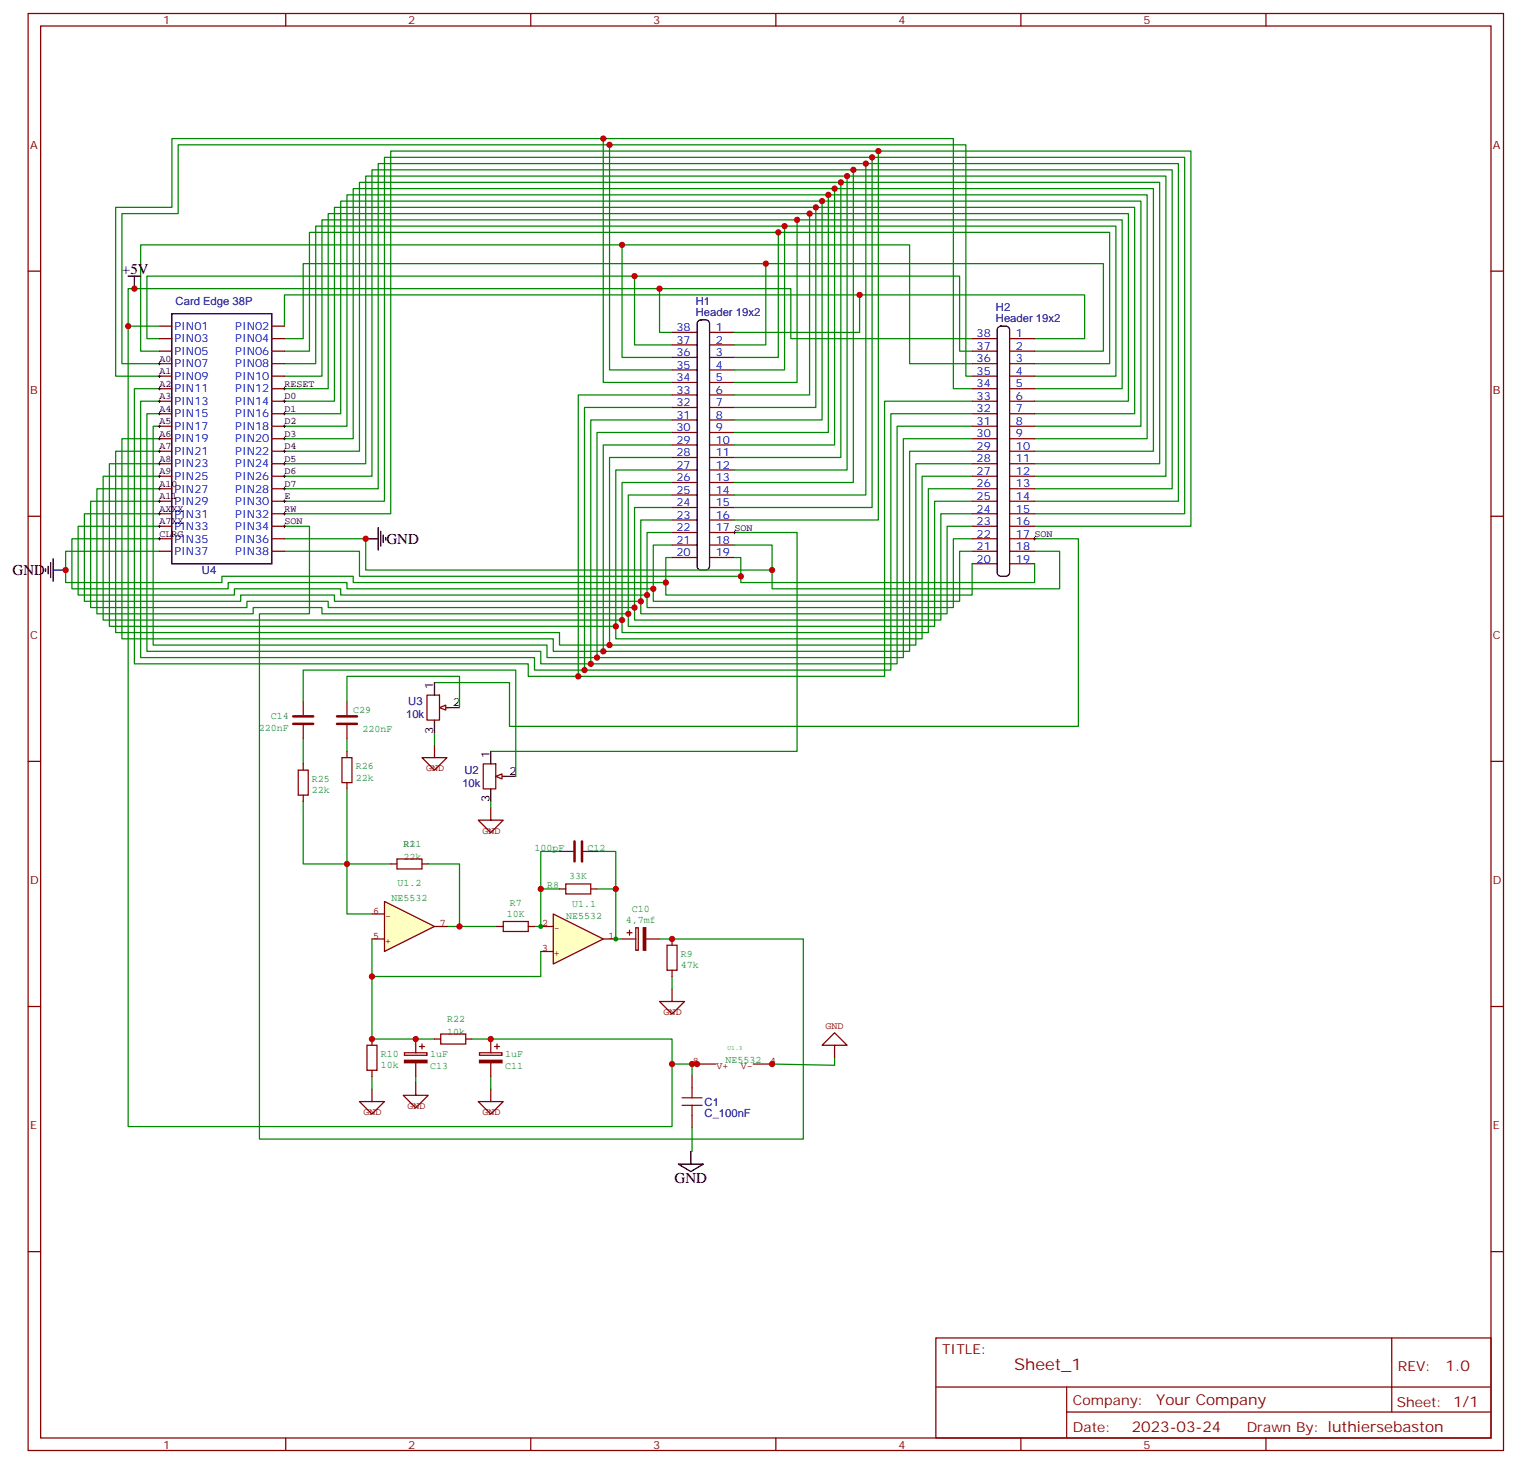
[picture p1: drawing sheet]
<svg xmlns="http://www.w3.org/2000/svg" width="428mm" height="413mm" viewBox="0 0 428 413" stroke-linecap="round" stroke-linejoin="round" font-family="sans-serif">
<g fill="none" stroke="#870000" stroke-width=".35">
<path d="M7.9 3.8h416.3v405.4h-416.3zM11.5 7.3h409.2v398.3h-409.2zM80.6 3.8v3.5M149.8 3.8v3.5M218.9 3.8v3.5M288 3.8v3.5M357.2 3.8v3.5M7.9 76.5h3.6M420.7 76.5h3.5M7.9 145.6h3.6M420.7 145.6h3.5M7.9 214.8h3.6"/>
<path d="M420.7 214.8h3.5M7.9 283.9h3.6M420.7 283.9h3.5M7.9 353.1h3.6M420.7 353.1h3.5M264.1 377.4h156.6v28.2h-156.6zM392.7 377.4v20.9M264.1 391.2h156.5M301 398.3h119.6M301 391.2v14.2M80.6 405.6v3.6M149.8 405.6v3.6"/>
<path d="M218.9 405.6v3.6M288 405.6v3.6M357.2 405.6v3.6"/>
</g>
<path d="M85.5 208.4v7.1M97.9 208.4v3.5M97.9 222.5v21.2h-12.4v-17.6M110.2 243.7h-12.3v14.1h7.1M120.8 243.7h8.8v17.6M157.9 240.2h-5.3v10.6M168.5 240.2h5.2v10.6M105 275.4v17.7h17.6M105 264.9v10.5h47.6v-7M117.3 303.7v1.7M138.5 303.7v3.5" fill="none" stroke="#008700" stroke-width=".35"/>
<g fill="none" stroke="#850000" stroke-width=".35">
<path d="M85.5 197.8v3.9M97.9 197.8v3.9M84.1 217.2h2.9v7.1h-2.9zM85.5 204.5v3.9M85.5 215.5v1.7M96.5 213.7h2.8v7.1h-2.8zM97.9 204.5v3.9M97.9 211.9v1.8M122.6 210.2v3.5h3.5l-3.5 3.5-3.5-3.5h3.5M85.5 224.3v1.8M97.9 220.8v1.7M138.5 227.8v3.6h3.5l-3.5 3.5-3.6-3.5h3.6"/>
<path d="M110.2 243.7h1.8M112 242.3h7.1v2.8h-7.1zM119.1 243.7h1.7M157.9 240.2h3.8M157.9 250.8h1.7M159.6 249.3h7.1v2.9h-7.1zM164.6 240.2h3.9M166.7 250.8h1.8M175.5 264.9h3.9M176.9 263.1h1.4M177.6 262.4v1.4M179.4 261.7h.7v6.3h-.7z"/>
<path d="M182.2 264.9h3.9M188.2 266.6h2.8v7.1h-2.8zM189.6 279v3.5h3.5l-3.5 3.5-3.5-3.5h3.5M189.6 264.9v1.7M189.6 273.7v1.7M103.5 294.9h2.9v7h-2.9zM105 293.1v1.8M114.1 297h6.4v.7h-6.4zM117.3 293.1v3.9M117.3 299.8v3.9M118.4 295.2h1.4M119.1 294.5v1.4"/>
<path d="M122.6 293.1h1.8M124.4 291.7h7v2.8h-7zM131.4 293.1h1.8M135.3 297h6.3v.7h-6.3zM138.5 293.1v3.9M138.5 299.8v3.9M139.5 295.2h1.4M140.2 294.5v1.4M105 307.2v3.5h3.5l-3.5 3.6-3.6-3.6h3.6M105 301.9v1.8M117.3 305.4v3.6h3.5l-3.5 3.5-3.5-3.5h3.5M138.5 307.2v3.5h3.5l-3.5 3.6-3.6-3.6h3.6"/>
</g>
<path d="M82.7 202.1h5.7M82.7 204.2h5.7M95.1 202.1h5.6M95.1 204.2h5.6M162.1 237.3v5.7M164.2 237.3v5.7" fill="none" stroke="#850000" stroke-width=".71"/>
<path d="M122.6 206.7v3.5M157.9 250.8h-5.3v10.5h-1.8M168.5 250.8h5.2v14.1h1.8M138.5 261.3h1.7M189.6 275.4v3.6M105 303.7v3.5" fill="none" stroke="#008500" stroke-width=".35"/>
<g fill="#850000" stroke="#850000" stroke-width=".35">
<path d="M114.1 299.1h6.4v.7h-6.4z"/>
<path d="M135.3 299.1h6.3v.7h-6.3z"/>
<path d="M181.5 261.7h.7v6.3h-.7z"/>
</g>
<path d="M156.1 257.8l14.1 7.1-14.1 7z" fill="#ffffc2" stroke="#850000" stroke-width=".35"/>
<path d="M142 259.9h7v2.8h-7zM140.2 261.3h1.8M149 261.3h1.8M152.6 261.3h3.5M152.6 268.4h3.5M170.2 264.9h3.5" fill="none" stroke="#850000" stroke-width=".35"/>
<path d="M126.1 261.3h12.4" fill="none" stroke="#008500" stroke-width=".35"/>
<path d="M108.5 254.3l14.1 7-14.1 7.1z" fill="#ffffc2" stroke="#850000" stroke-width=".35"/>
<path d="M105 257.8h3.5M105 264.9h3.5M122.6 261.3h3.5" fill="none" stroke="#850000" stroke-width=".35"/>
<g fill="none" stroke="#870000" stroke-width=".35">
<path d="M189.6 93.8h7.1M189.6 97.3h7.1M200.2 93.8h7.1M200.2 97.3h7.1M189.6 100.8h7.1M189.6 104.4h7.1M189.6 107.9h7.1M189.6 111.4h7.1M189.6 114.9h7.1M189.6 118.5h7.1M200.2 100.8h7.1M200.2 104.4h7.1"/>
<path d="M200.2 107.9h7.1M200.2 111.4h7.1M200.2 114.9h7.1M200.2 118.5h7.1M189.6 122h7.1M189.6 125.5h7.1M189.6 129h7.1M189.6 132.6h7.1M189.6 136.1h7.1M189.6 139.6h7.1M200.2 122h7.1M200.2 125.5h7.1"/>
<path d="M200.2 129h7.1M200.2 132.6h7.1M200.2 136.1h7.1M200.2 139.6h7.1M189.6 143.2h7.1M189.6 146.7h7.1M189.6 150.2h7.1M189.6 153.7h7.1M189.6 157.3h7.1M200.2 143.2h7.1M200.2 146.7h7.1M200.2 150.2h7.1"/>
<path d="M200.2 153.7h7.1M200.2 157.3h7.1M136.3 215.5h3.6v7h-3.6zM140.6 219h1.7"/>
</g>
<path d="M36.2 77.9h3.5M37.9 77.9v3.5M196.9 90.7l.3-.3a3.2 3.2 0 0 1 2.3-.1l.5 .4 .2 .6v68.4l-.5 .9a3.2 3.2 0 0 1-2.3 .1l-.5-.4-.2-.6v-68.4zM138.5 211.9v3.6M142 219h3.5M138.5 222.5v3.6" fill="none" stroke="#000" stroke-width=".35"/>
<g fill="none" stroke="#008700" stroke-width=".35">
<path d="M175.5 69.1v31.7h14.1M179 77.9v19.4h10.6M216.1 74.4h-130.6v21.1h-5.2M219.6 65.5v35.3h-12.3M221.4 63.8h-132.3v38.8h-8.8M45 95.5h-3.5v-17.6h229.3v21.2h3.5M45 99.1h-5.3v-30h216.9v33.5h17.7M80.3 99.1h7v-33.6h225.8v37.1h-21.2M186.1 81.4h-149.9v236.4h153.4v-24.7h-56.4M189.6 93.8h-3.5v-12.4h37v14.1h51.2M207.3 93.8h35.2v-10.6h63.5v12.3h-14.1M207.3 97.3h8.8v-22.9h95.2v24.7h-19.4"/>
<path d="M242.5 83.2h-162.2v8.8M207.3 104.4h14.1v-40.6h93.5v42.3h-23M207.3 107.9h17.6v-45.9h91.7v47.6h-24.7M207.3 111.4h21.1v-51.1h90v52.9h-26.5M207.3 114.9h22.9v-56.4h89.9v58.2h-28.2M207.3 118.5h24.7v-61.8h89.9v63.5h-30M207.3 122h26.4v-67h90v68.8h-31.8M207.3 125.5h28.2v-72.3h89.9v74.1h-33.5M207.3 129h29.9v-77.6h90v79.4h-35.3M207.3 132.6h31.7v-82.9h90v84.6h-37.1M207.3 136.1h33.5v-88.2h89.9v90h-38.8M207.3 139.6h37v-93.5h88.2v95.3h-40.6"/>
<path d="M80.3 148.4h7v24.7h-14.1v148.2h153.5v-56.4h-40.6M207.3 143.2h38.8v-98.8h88.2v100.5h-42.4M207.3 146.7h40.5v-104.1h88.2v105.8h-44.1M207.3 150.2h17.6v61.7h-86.4M291.9 152h12.4v52.9h-160.5v-12.4h-21.2"/>
</g>
<path d="M79.9 148.4h.7M80.3 148.1v.7M206.9 150.2h.7M207.3 149.9v.7M291.6 152h.7M291.9 151.6v.7" fill="none" stroke="#000" stroke-width=".28"/>
<path d="M139.9 219l1.7-.7v1.4z" fill="#f0f0f0" stroke="#870000" stroke-width=".35"/>
<path d="M122.6 192.5v3.6M126.1 199.6h3.5M122.6 203.1v3.6" fill="none" stroke="#000" stroke-width=".35"/>
<path d="M120.5 196.1h3.5v7h-3.5zM124.7 199.6h1.8" fill="none" stroke="#870000" stroke-width=".35"/>
<path d="M124 199.6l1.8-.7v1.4z" fill="#f0f0f0" stroke="#870000" stroke-width=".35"/>
<g fill="none" stroke="#008700" stroke-width=".35">
<path d="M170.2 39.1h-121.7v19.4h-15.9v47.6h12.4M172 40.9h-121.7v19.4h-15.9v42.3h10.6M230.2 58.5h-135.8v54.7h-14.1M232 56.7h-135.9v60h-15.8M233.7 55h-135.8v65.2h-17.6M235.5 53.2h-135.8v70.6h-19.4M237.2 51.4h-135.8v75.9h-21.1M239 49.7h-135.8v81.1h-22.9M240.8 47.9h-135.8v86.4h-24.7M244.3 46.1h-137.6v91.8h-26.4M246.1 44.4h-137.6v97h-28.2M247.8 42.6h-137.6v102.3h-29.9"/>
<path d="M224.9 62h-134.1v44.1h-10.5M228.4 60.3h-135.8v49.3h-12.3M36.2 92h8.8M45 113.2h-5.3v72.3h111.1v3.5h14.1M45 116.7h-3.5v67h111.1v3.6h14.1M45 109.6h-7.1v77.7h111.1v3.5h14.2M189.6 118.5h-22.9v68.8h86.4v-67.1h21.2M189.6 114.9h-24.7v74.1h86.5v-72.3h22.9M189.6 111.4h-26.4v79.4h86.4v-77.6h24.7M189.6 104.4h-17.6v-63.5h100.5v65.2h1.8M189.6 107.9h-19.4v-68.8h98.8v70.5h5.3M45 120.2h-1.8v61.8h111.1v3.5h14.2"/>
<path d="M45 123.8h-10.6v56.4h121.7v3.5h14.1M45 127.3h-12.4v51.1h125.3v3.6h14.1M45 130.8h-14.1v45.9h142.8M45 134.3h-15.9v40.6h146.4M45 137.9h-17.7v35.2h44.1v-1.7h19.4v1.7h86.5M189.6 139.6h-12.3v37.1h86.4v-35.3h10.6M189.6 136.1h-14.1v42.3h86.4v-40.5h12.4M189.6 132.6h-15.9v47.6h86.5v-45.9h14.1M189.6 129h-17.6v53h86.4v-51.2h15.9M189.6 125.5h-19.4v58.2h86.4v-56.4h17.7M189.6 122h-21.1v63.5h86.4v-61.7h19.4M45 141.4h-19.4v30h44.1v-1.8h22.9v1.8h86.4"/>
<path d="M45 144.9h-21.2v24.7h44.1v-1.7h26.5v1.7h86.4M45 148.4h-23v19.5h44.1v-1.8h30v1.8h86.5M45 152h-24.7v14.1h44.1v-1.8h33.5v1.8h86.4M45 155.5h-26.5v8.8h44.1v-1.7h37.1v1.7h88.2M80.3 155.5h21.1v7.1h107.6M80.3 152h22.9v8.8h114.6M189.6 157.3h-1.7v10.6h86.4v-8.9M189.6 153.7h-5.3v15.9h86.5v-14.1h3.5M189.6 150.2h-7v21.2h86.4v-19.4h5.3M189.6 146.7h-8.8v26.4h86.4v-24.7h7.1M189.6 143.2h-10.6v31.7h86.5v-30h8.8M207.3 153.7h10.5v12.4h81.2v-10.6h-7.1"/>
<path d="M207.3 157.3h1.7v7h82.9v-5.3M85.5 197.8v-8.8h60v30M97.9 197.8v-7h31.7v8.8M138.5 226.1v1.7M195.3 318.1v6.7h-.4M195.3 300.1v3.2M196.7 300.1v.4M217.8 300.1v.4"/>
</g>
<g fill="none" stroke="#000" stroke-width=".35">
<path d="M48.5 88.5h28.2v70.5h-28.2zM281.6 92.4l.2-.2a3.2 3.2 0 0 1 2.3-.1l.6 .3 .2 .7v68.4l-.5 .9a3.2 3.2 0 0 1-2.3 .1l-.6-.4-.2-.6v-68.4zM13.6 159.7v2.2M14.3 158.7v4.2M15 157.6v6.4M103.2 152h3.5M106.7 148.8v6.4M107.4 149.9v4.2M108.1 150.9v2.1M108.8 151.6v.7M12.9 160.4v.7M15 160.8h3.5"/>
<path d="M191.4 328.4h7l-3.5 2.1zM194.9 324.8v3.6"/>
</g>
<g fill="none" stroke="#870000" stroke-width=".35">
<path d="M45 99.1h3.5M45 95.5h3.5M45 92h3.5M76.7 99.1h3.6M76.7 95.5h3.6M76.7 92h3.6M274.3 99.1h7M274.3 95.5h7M284.9 99.1h7M284.9 95.5h7M45 116.7h3.5M45 113.2h3.5"/>
<path d="M45 109.6h3.5M45 102.6h3.5M45 106.1h3.5M76.7 116.7h3.6M76.7 113.2h3.6M76.7 109.6h3.6M76.7 102.6h3.6M76.7 106.1h3.6M274.3 116.7h7M274.3 113.2h7M274.3 109.6h7M274.3 102.6h7"/>
<path d="M274.3 106.1h7M284.9 116.7h7M284.9 113.2h7M284.9 109.6h7M284.9 102.6h7M284.9 106.1h7M45 134.3h3.5M45 130.8h3.5M45 127.3h3.5M45 123.8h3.5M45 120.2h3.5M45 137.9h3.5"/>
<path d="M76.7 134.3h3.6M76.7 130.8h3.6M76.7 127.3h3.6M76.7 123.8h3.6M76.7 120.2h3.6M76.7 137.9h3.6M274.3 134.3h7M274.3 130.8h7M274.3 127.3h7M274.3 123.8h7M274.3 120.2h7M274.3 137.9h7"/>
<path d="M284.9 134.3h7M284.9 130.8h7M284.9 127.3h7M284.9 123.8h7M284.9 120.2h7M284.9 137.9h7M45 152h3.5M45 148.4h3.5M45 144.9h3.5M45 141.4h3.5M45 155.5h3.5M76.7 152h3.6"/>
<path d="M76.7 148.4h3.6M76.7 144.9h3.6M76.7 141.4h3.6M76.7 155.5h3.6M274.3 152h7M274.3 148.4h7M274.3 144.9h7M274.3 141.4h7M274.3 155.5h7M274.3 159h7M284.9 152h7M284.9 148.4h7"/>
<path d="M284.9 144.9h7M284.9 141.4h7M284.9 155.5h7M284.9 159h7M195.3 303.3v3.5M195.3 314.6v3.5"/>
</g>
<g fill="none" stroke="#000" stroke-width=".28">
<path d="M44.6 109.6h.7M44.6 113.2h.7M44.6 116.7h.7M44.6 102.6h.7M44.6 106.1h.7M45 102.2v.7M45 105.8v.7M45 109.3v.7M45 112.8v.7M45 116.3v.8M45 119.9v.7M79.9 109.6h.7"/>
<path d="M79.9 113.2h.7M79.9 116.7h.7M80.3 109.3v.7M80.3 112.8v.7M80.3 116.3v.8M80.3 119.9v.7M44.6 120.2h.7M44.6 123.8h.7M44.6 127.3h.7M44.6 130.8h.7M44.6 134.3h.7M44.6 137.9h.7"/>
<path d="M45 123.4v.7M45 126.9v.7M45 130.5v.7M45 134v.7M45 137.5v.7M79.9 120.2h.7M79.9 123.8h.7M79.9 127.3h.7M79.9 130.8h.7M79.9 134.3h.7M79.9 137.9h.7M80.3 123.4v.7"/>
<path d="M80.3 126.9v.7M80.3 130.5v.7M80.3 134v.7M80.3 137.5v.7M44.6 144.9h.7M44.6 141.4h.7M44.6 148.4h.7M44.6 152h.7M45 141v.7M45 144.6v.7M45 148.1v.7M45 151.6v.7"/>
<path d="M79.9 144.9h.7M79.9 141.4h.7M80.3 141v.7M80.3 144.6v.7"/>
</g>
<path d="M192.4 311.8h5.7M192.4 309.7h5.7M195.3 306.8v2.9M195.3 311.8v2.8" fill="none" stroke="#a10000" stroke-width=".35"/>
<path d="M235.5 298.4v2.1l-17.7-.4M189.6 300.1h7.1" fill="none" stroke="#008500" stroke-width=".35"/>
<path d="M235.5 294.9h3.5l-3.5-3.6-3.5 3.6h3.5v3.5M196.7 300.1h5.3M212.5 300.1h5.3" fill="none" stroke="#850000" stroke-width=".35"/>
<g fill="#c00">
<circle cx="97.9" cy="243.7" r=".88"/>
<circle cx="117.3" cy="293.1" r=".88"/>
<circle cx="105" cy="293.1" r=".88"/>
<circle cx="105" cy="275.4" r=".88"/>
<circle cx="152.6" cy="250.8" r=".88"/>
<circle cx="173.7" cy="250.8" r=".88"/>
<circle cx="129.6" cy="261.3" r=".88"/>
</g>
<g fill="#008500">
<circle cx="173.7" cy="264.9" r=".71"/>
<circle cx="152.6" cy="261.3" r=".71"/>
</g>
<g fill="#c00">
<circle cx="186.1" cy="81.4" r=".88"/>
<circle cx="242.5" cy="83.2" r=".88"/>
<circle cx="179" cy="77.9" r=".88"/>
<circle cx="216.1" cy="74.4" r=".88"/>
<circle cx="175.5" cy="69.1" r=".88"/>
<circle cx="219.6" cy="65.5" r=".88"/>
<circle cx="138.5" cy="293.1" r=".88"/>
<circle cx="37.9" cy="81.4" r=".88"/>
<circle cx="221.4" cy="63.8" r=".88"/>
<circle cx="189.6" cy="264.9" r=".88"/>
<circle cx="224.9" cy="62" r=".88"/>
<circle cx="228.4" cy="60.3" r=".88"/>
<circle cx="230.2" cy="58.5" r=".88"/>
<circle cx="232" cy="56.7" r=".88"/>
<circle cx="233.7" cy="55" r=".88"/>
<circle cx="235.5" cy="53.2" r=".88"/>
<circle cx="237.2" cy="51.4" r=".88"/>
<circle cx="239" cy="49.7" r=".88"/>
<circle cx="240.8" cy="47.9" r=".88"/>
<circle cx="244.3" cy="46.1" r=".88"/>
<circle cx="246.1" cy="44.4" r=".88"/>
<circle cx="247.8" cy="42.6" r=".88"/>
<circle cx="170.2" cy="39.1" r=".88"/>
<circle cx="172" cy="40.9" r=".88"/>
<circle cx="163.2" cy="190.8" r=".88"/>
<circle cx="164.9" cy="189" r=".88"/>
<circle cx="166.7" cy="187.3" r=".88"/>
<circle cx="168.5" cy="185.5" r=".88"/>
<circle cx="170.2" cy="183.7" r=".88"/>
<circle cx="172" cy="182" r=".88"/>
<circle cx="173.7" cy="176.7" r=".88"/>
<circle cx="175.5" cy="174.9" r=".88"/>
<circle cx="177.3" cy="173.1" r=".88"/>
<circle cx="179" cy="171.4" r=".88"/>
<circle cx="180.8" cy="169.6" r=".88"/>
<circle cx="182.6" cy="167.9" r=".88"/>
<circle cx="184.3" cy="166.1" r=".88"/>
<circle cx="187.9" cy="164.3" r=".88"/>
<circle cx="209" cy="162.6" r=".88"/>
<circle cx="217.8" cy="160.8" r=".88"/>
<circle cx="36.2" cy="92" r=".88"/>
<circle cx="18.5" cy="160.8" r=".88"/>
<circle cx="103.2" cy="152" r=".88"/>
<circle cx="217.8" cy="300.1" r=".88"/>
<circle cx="189.6" cy="300.1" r=".88"/>
<circle cx="196.7" cy="300.1" r=".88"/>
<circle cx="195.3" cy="300.1" r=".88"/>
</g>
<text font-size="4.6" fill="#800" x="286.1" y="386.4">Sheet_1</text>
<g font-size="4.2">
<text x="34.4" y="77.2">+5V</text>
<text x="109" y="153.4">GND</text>
<text x="3.5" y="162.2">GND</text>
<text x="190.3" y="333.7">GND</text>
</g>
<g font-size="4.2" fill="#800">
<text x="407.9" y="386.7">1.0</text>
<text x="326.2" y="396.2">Your Company</text>
<text x="319.3" y="404">2023-03-24</text>
</g>
<g font-size="3.9" fill="#800">
<text x="265.8" y="382">TITLE:</text>
<text x="394.4" y="386.7">REV:</text>
<text x="302.7" y="396.2">Company:</text>
<text x="394.1" y="396.8">Sheet: 1/1</text>
<text x="302.7" y="403.9">Date:</text>
<text x="351.8" y="403.9">Drawn By: luthiersebaston</text>
</g>
<g font-size="3.2" fill="#800">
<text x="46" y="6.8">1</text>
<text x="115.2" y="6.8">2</text>
<text x="184.3" y="6.8">3</text>
<text x="253.5" y="6.8">4</text>
<text x="322.6" y="6.8">5</text>
<text x="8.5" y="41.9">A</text>
<text x="421.2" y="41.9">A</text>
<text x="8.5" y="111.1">B</text>
<text x="421.2" y="111.1">B</text>
<text x="8.5" y="180.2">C</text>
<text x="421.2" y="180.2">C</text>
<text x="8.5" y="249.3">D</text>
<text x="421.2" y="249.3">D</text>
<text x="8.5" y="318.5">E</text>
<text x="421.2" y="318.5">E</text>
<text x="46" y="408.6">1</text>
<text x="115.2" y="408.6">2</text>
<text x="184.3" y="408.6">3</text>
<text x="253.5" y="408.6">4</text>
<text x="322.6" y="408.6">5</text>
</g>
<g font-size="3.2" fill="#000080">
<text x="49.6" y="86.1">Card Edge 38P</text>
<text x="196.3" y="89.2">Header 19x2</text>
<text x="196.3" y="86">H1</text>
<text x="281" y="87.8">H2</text>
<text x="281" y="90.9">Header 19x2</text>
<text x="57" y="161.9">U4</text>
<text x="114.6" y="202.5">10k</text>
<text x="115.2" y="199">U3</text>
<text x="130.5" y="221.9">10k</text>
<text x="131.1" y="218.4">U2</text>
<text x="198.8" y="311.9">C1</text>
<text x="198.8" y="315.1">C_100nF</text>
</g>
<g font-size="3.2" fill="#00f">
<text x="49.2" y="93.1">PIN01</text>
<text x="66.4" y="93.1">PIN02</text>
<text x="190.9" y="93.4">38</text>
<text x="202" y="93.4">1</text>
<text x="275.5" y="95.2">38</text>
<text x="286.6" y="95.2">1</text>
<text x="49.2" y="100.1">PIN05</text>
<text x="49.2" y="96.6">PIN03</text>
<text x="66.4" y="100.1">PIN06</text>
<text x="66.4" y="96.6">PIN04</text>
<text x="190.9" y="96.9">37</text>
<text x="190.9" y="100.5">36</text>
<text x="202" y="100.5">3</text>
<text x="202" y="96.9">2</text>
<text x="275.5" y="98.7">37</text>
<text x="286.6" y="98.7">2</text>
<text x="49.2" y="107.2">PIN09</text>
<text x="49.2" y="103.6">PIN07</text>
<text x="66.4" y="103.6">PIN08</text>
<text x="66.4" y="107.2">PIN10</text>
<text x="190.9" y="104">35</text>
<text x="190.9" y="107.5">34</text>
<text x="202" y="107.5">5</text>
<text x="202" y="104">4</text>
<text x="275.5" y="102.2">36</text>
<text x="275.5" y="105.8">35</text>
<text x="286.6" y="105.8">4</text>
<text x="286.6" y="102.2">3</text>
<text x="49.2" y="110.7">PIN11</text>
<text x="66.4" y="110.7">PIN12</text>
<text x="190.9" y="111.1">33</text>
<text x="202" y="111.1">6</text>
<text x="275.5" y="109.3">34</text>
<text x="275.5" y="112.8">33</text>
<text x="286.6" y="112.8">6</text>
<text x="286.6" y="109.3">5</text>
<text x="49.2" y="117.8">PIN15</text>
<text x="49.2" y="114.2">PIN13</text>
<text x="66.4" y="117.8">PIN16</text>
<text x="66.4" y="114.2">PIN14</text>
<text x="190.9" y="114.6">32</text>
<text x="190.9" y="118.1">31</text>
<text x="202" y="118.1">8</text>
<text x="202" y="114.6">7</text>
<text x="275.5" y="116.3">32</text>
<text x="275.5" y="119.9">31</text>
<text x="286.6" y="119.9">8</text>
<text x="286.6" y="116.3">7</text>
<text x="49.2" y="124.8">PIN19</text>
<text x="49.2" y="121.3">PIN17</text>
<text x="66.4" y="124.8">PIN20</text>
<text x="66.4" y="121.3">PIN18</text>
<text x="190.9" y="121.6">30</text>
<text x="190.9" y="125.2">29</text>
<text x="202" y="125.2">10</text>
<text x="202" y="121.6">9</text>
<text x="275.5" y="123.4">30</text>
<text x="286.6" y="123.4">9</text>
<text x="49.2" y="131.9">PIN23</text>
<text x="49.2" y="128.3">PIN21</text>
<text x="66.4" y="131.9">PIN24</text>
<text x="66.4" y="128.3">PIN22</text>
<text x="190.9" y="128.7">28</text>
<text x="202" y="128.7">11</text>
<text x="275.5" y="126.9">29</text>
<text x="275.5" y="130.5">28</text>
<text x="286.6" y="130.5">11</text>
<text x="286.6" y="126.9">10</text>
<text x="49.2" y="135.4">PIN25</text>
<text x="66.4" y="135.4">PIN26</text>
<text x="190.9" y="132.2">27</text>
<text x="190.9" y="135.7">26</text>
<text x="202" y="135.7">13</text>
<text x="202" y="132.2">12</text>
<text x="275.5" y="134">27</text>
<text x="275.5" y="137.5">26</text>
<text x="286.6" y="137.5">13</text>
<text x="286.6" y="134">12</text>
<text x="49.2" y="142.5">PIN29</text>
<text x="49.2" y="138.9">PIN27</text>
<text x="66.4" y="142.5">PIN30</text>
<text x="66.4" y="138.9">PIN28</text>
<text x="190.9" y="139.3">25</text>
<text x="190.9" y="142.8">24</text>
<text x="202" y="142.8">15</text>
<text x="202" y="139.3">14</text>
<text x="275.5" y="141">25</text>
<text x="286.6" y="141">14</text>
<text x="49.2" y="149.5">PIN33</text>
<text x="49.2" y="146">PIN31</text>
<text x="66.4" y="149.5">PIN34</text>
<text x="66.4" y="146">PIN32</text>
<text x="190.9" y="146.3">23</text>
<text x="190.9" y="149.9">22</text>
<text x="202" y="149.9">17</text>
<text x="202" y="146.3">16</text>
<text x="275.5" y="144.6">24</text>
<text x="275.5" y="148.1">23</text>
<text x="286.6" y="148.1">16</text>
<text x="286.6" y="144.6">15</text>
<text x="49.2" y="153">PIN35</text>
<text x="66.4" y="153">PIN36</text>
<text x="190.9" y="153.4">21</text>
<text x="202" y="153.4">18</text>
<text x="275.5" y="151.6">22</text>
<text x="275.5" y="155.2">21</text>
<text x="286.6" y="155.2">18</text>
<text x="286.6" y="151.6">17</text>
<text x="49.2" y="156.6">PIN37</text>
<text x="66.4" y="156.6">PIN38</text>
<text x="190.9" y="156.9">20</text>
<text x="202" y="156.9">19</text>
<text x="275.5" y="158.7">20</text>
<text x="286.6" y="158.7">19</text>
</g>
<g font-size="3.2">
<text x="122.2" y="194.3" transform="rotate(-90 122.2 194.3)">1</text>
<text x="127.9" y="199.2">2</text>
<text x="122.2" y="206.9" transform="rotate(-90 122.2 206.9)">3</text>
<text x="138.1" y="213.7" transform="rotate(-90 138.1 213.7)">1</text>
<text x="143.8" y="218.7">2</text>
<text x="138.1" y="226.3" transform="rotate(-90 138.1 226.3)">3</text>
</g>
<g font-size="2.8">
<text x="45" y="102.1">A0</text>
<text x="45" y="105.6">A1</text>
<text x="45" y="109.1">A2</text>
<text x="45" y="112.6">A3</text>
<text x="80.3" y="109.1">RESET</text>
<text x="80.3" y="112.6">D0</text>
<text x="45" y="116.2">A4</text>
<text x="45" y="119.7">A5</text>
<text x="80.3" y="116.2">D1</text>
<text x="80.3" y="119.7">D2</text>
<text x="45" y="123.2">A6</text>
<text x="80.3" y="123.2">D3</text>
<text x="45" y="126.8">A7</text>
<text x="45" y="130.3">A8</text>
<text x="80.3" y="126.8">D4</text>
<text x="80.3" y="130.3">D5</text>
<text x="45" y="133.8">A9</text>
<text x="45" y="137.3">A10</text>
<text x="80.3" y="133.8">D6</text>
<text x="80.3" y="137.3">D7</text>
<text x="45" y="140.9">A11</text>
<text x="80.3" y="140.9">E</text>
<text x="45" y="144.4">AXXX</text>
<text x="45" y="147.9">A7XX</text>
<text x="80.3" y="147.9">SON</text>
<text x="80.3" y="144.4">RW</text>
<text x="207.3" y="149.7">SON</text>
<text x="45" y="151.4">CLRG</text>
<text x="291.9" y="151.4">SON</text>
</g>
<g font-size="2.8" fill="#008484">
<text x="76.4" y="202.9">C14</text>
<text x="99.7" y="201.1">C29</text>
<text x="73.1" y="206.1">220nF</text>
<text x="102.3" y="206.4">220nF</text>
<text x="88" y="220.6">R25</text>
<text x="100.4" y="220.2">22k</text>
<text x="100.4" y="217">R26</text>
<text x="88" y="223.8">22k</text>
<text x="113.8" y="238.9">R21</text>
<text x="113.8" y="238.9">R1</text>
<text x="150.9" y="239.9">100pF</text>
<text x="165.8" y="239.9">C12</text>
<text x="113.8" y="242.6">22k</text>
<text x="112.1" y="249.8">U1.2</text>
<text x="154.4" y="250.5">R8</text>
<text x="160.6" y="248.1">33K</text>
<text x="110.5" y="254">NE5532</text>
<text x="143.8" y="255.4">R7</text>
<text x="161.5" y="255.8">U1.1</text>
<text x="178.3" y="257.3">C10</text>
<text x="143" y="258.7">10K</text>
<text x="159.8" y="259.4">NE5532</text>
<text x="176.6" y="260.5">4,7mf</text>
<text x="192.1" y="269.9">R9</text>
<text x="192.1" y="273.2">47k</text>
<text x="126.2" y="292">10k</text>
<text x="126.2" y="288.3">R22</text>
<text x="107.4" y="298.2">R10</text>
<text x="121.4" y="298.2">1uF</text>
<text x="142.5" y="298.2">1uF</text>
<text x="204.7" y="300">NE5532</text>
<text x="107.4" y="301.4">10k</text>
<text x="121.4" y="301.4">C13</text>
<text x="142.5" y="301.4">C11</text>
</g>
<g font-size="2.8" fill="#840000">
<text x="120.2" y="217.6">GND</text>
<text x="136.1" y="235.2">GND</text>
<text x="105.3" y="257.8">6</text>
<text x="108.7" y="259.1">-</text>
<text x="124.1" y="261.3">7</text>
<text x="152.9" y="261.3">2</text>
<text x="156.3" y="262.7">-</text>
<text x="105.3" y="264.8">5</text>
<text x="108.7" y="266.2">+</text>
<text x="152.9" y="268.4">3</text>
<text x="156.3" y="269.7">+</text>
<text x="171.7" y="264.8">1</text>
<text x="187.3" y="286.4">GND</text>
<text x="232.9" y="290.3">GND</text>
<text x="195.5" y="300.1">8</text>
<text x="202.1" y="301.5">V+</text>
<text x="209" y="301.5">V-</text>
<text x="217.3" y="300.1">4</text>
<text x="102.6" y="314.6">GND</text>
<text x="114.9" y="312.9">GND</text>
<text x="136.1" y="314.6">GND</text>
</g>
<text font-size="1.8" fill="#008484" x="205.3" y="296.1">U1.3</text>
</svg>
